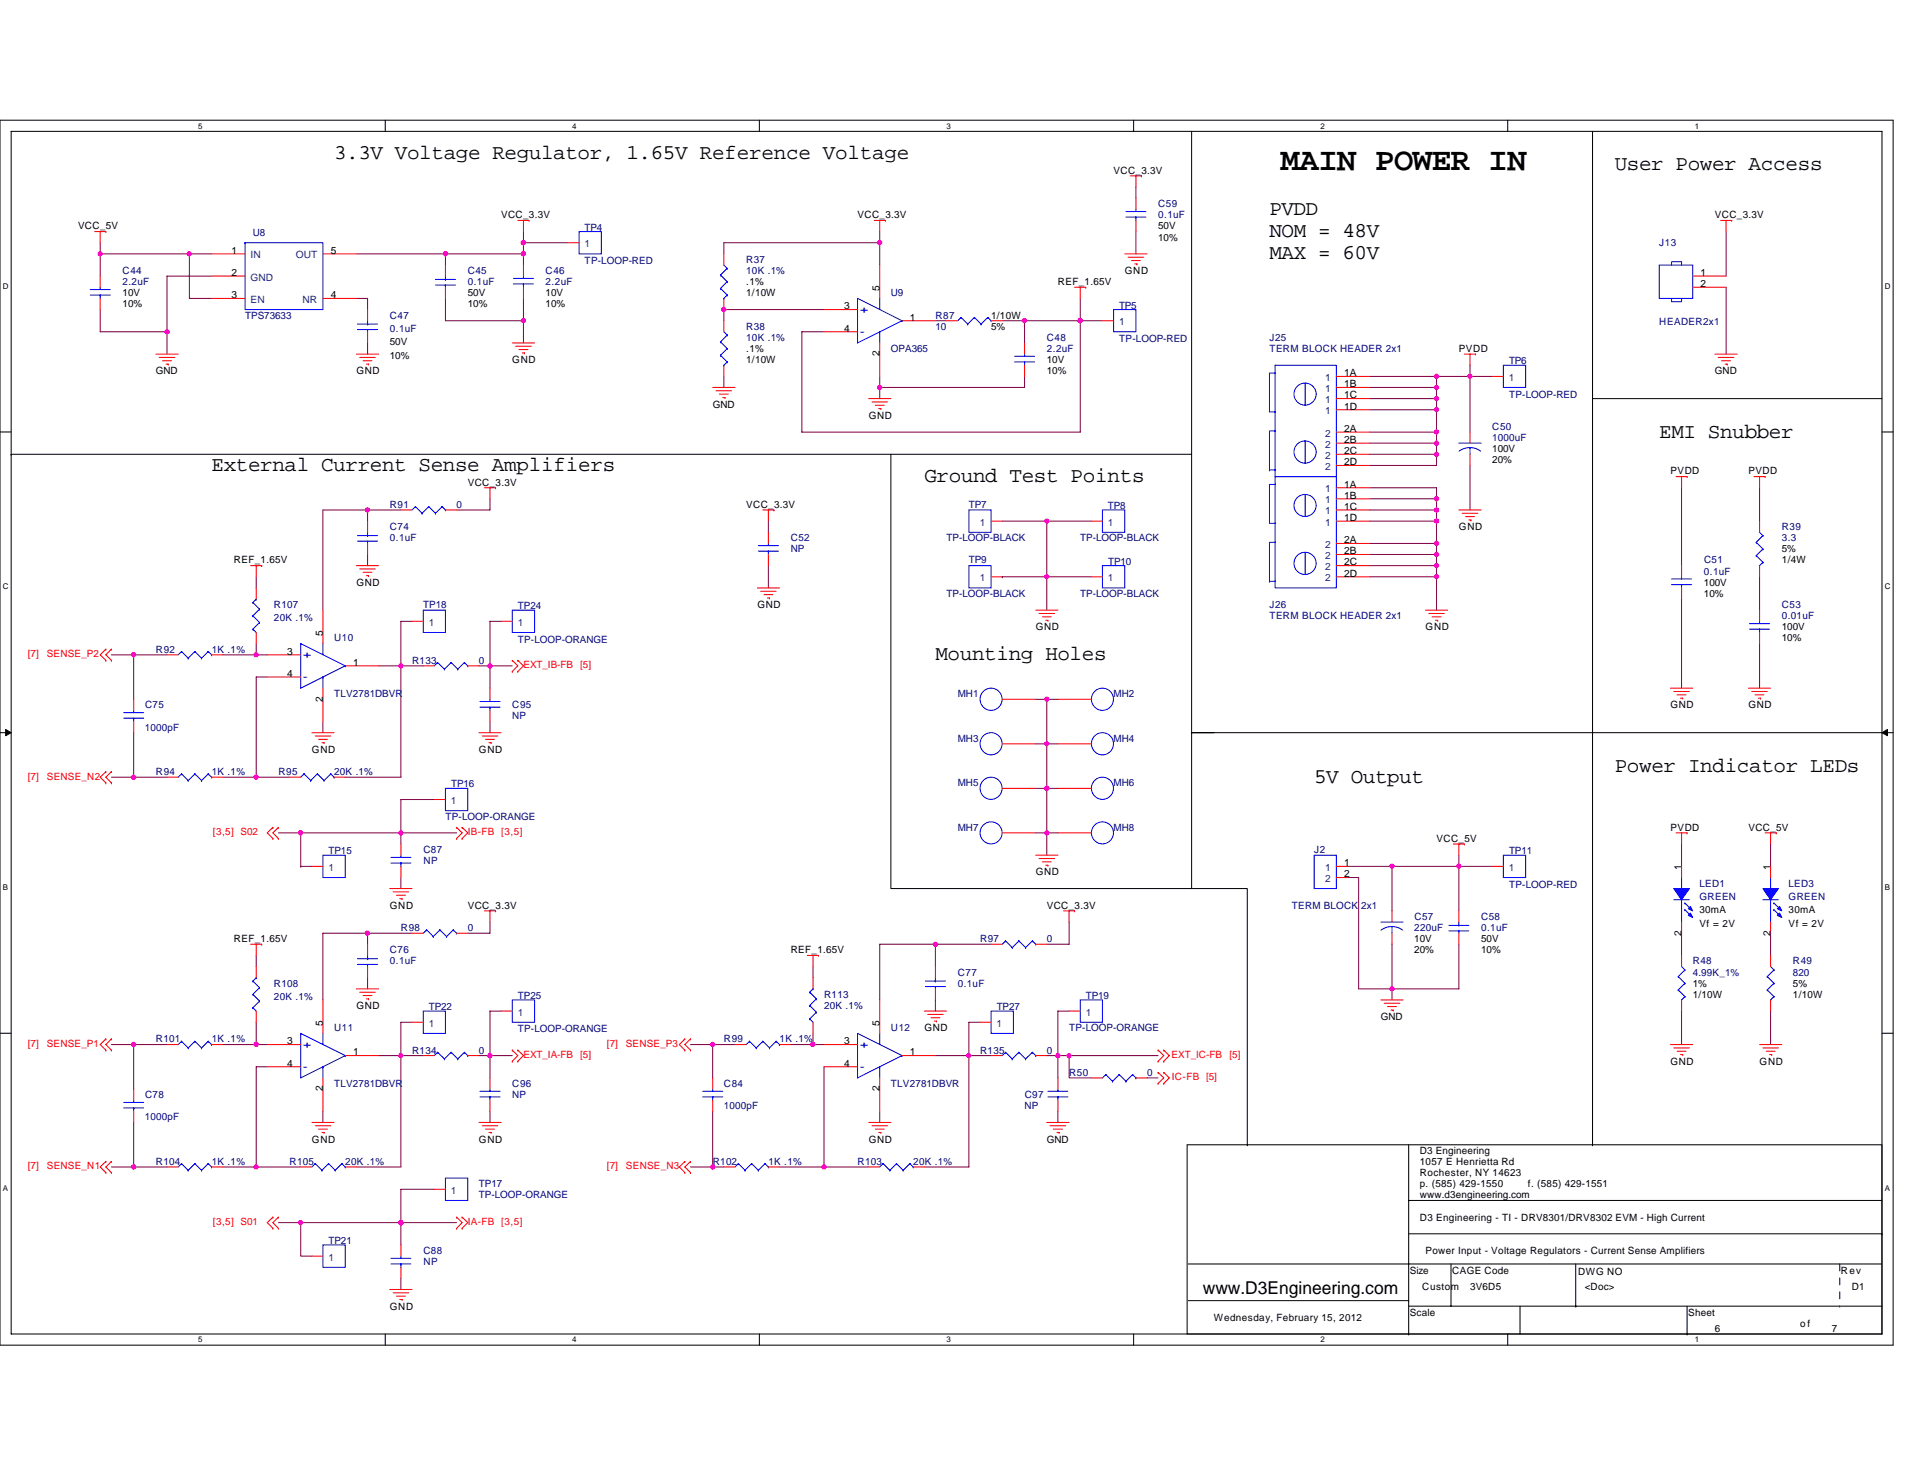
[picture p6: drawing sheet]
<svg xmlns="http://www.w3.org/2000/svg" width="279mm" height="216mm" viewBox="0 0 279 216" stroke-linecap="round" stroke-linejoin="round" font-family="sans-serif">
<path d="M0 17.5h276.4v178.9h-276.4zM1.6 19.2h273.1v175.5h-273.1z" fill="none" stroke="#000" stroke-width=".15"/>
<g fill="#fff">
<path d="M28.9 17.7h.7v1.3h-.7z"/>
<path d="M28.9 194.9h.7v1.3h-.7z"/>
</g>
<path d="M56.2 17.5v1.7M56.2 194.7v1.7" fill="none" stroke="#000" stroke-width=".15"/>
<g fill="#fff">
<path d="M83.5 17.7h.7v1.3h-.7z"/>
<path d="M83.5 194.9h.7v1.3h-.7z"/>
</g>
<path d="M110.8 17.5v1.7M110.8 194.7v1.7" fill="none" stroke="#000" stroke-width=".15"/>
<g fill="#fff">
<path d="M138.2 17.7h.6v1.3h-.6z"/>
<path d="M138.2 194.9h.6v1.3h-.6z"/>
</g>
<path d="M165.5 17.5v1.7M165.5 194.7v1.7" fill="none" stroke="#000" stroke-width=".15"/>
<g fill="#fff">
<path d="M192.8 17.7h.6v1.3h-.6z"/>
<path d="M192.8 194.9h.6v1.3h-.6z"/>
</g>
<path d="M220.1 17.5v1.7M220.1 194.7v1.7" fill="none" stroke="#000" stroke-width=".15"/>
<g fill="#fff">
<path d="M247.4 17.7h.6v1.3h-.6z"/>
<path d="M247.4 194.9h.6v1.3h-.6z"/>
<path d="M.4 41.1h.8v1.3h-.8z"/>
<path d="M275.1 41.1h.9v1.3h-.9z"/>
<path d="M.4 85h.8v1.3h-.8z"/>
<path d="M275.1 85h.9v1.3h-.9z"/>
</g>
<path d="M0 63.1h1.6M274.7 63.1h1.7" fill="none" stroke="#000" stroke-width=".15"/>
<g fill="#fff">
<path d="M.4 128.9h.8v1.3h-.8z"/>
<path d="M275.1 128.9h.8v1.3h-.8z"/>
</g>
<path d="M0 107h1.6M274.7 107h1.7" fill="none" stroke="#000" stroke-width=".15"/>
<path d="M.8 106.5l.8 .5-.8 .4zM274.7 107l.8-.5v.9z" fill="#000" stroke="#000" stroke-width=".15"/>
<g fill="#fff">
<path d="M.4 172.8h.8v1.3h-.8z"/>
<path d="M275.1 172.8h.8v1.3h-.8z"/>
</g>
<g fill="none" stroke="#000" stroke-width=".15">
<path d="M173.9 19.2v110.5M232.5 19.2v87.8h-58.6h3.3M232.5 58.2h42.2M1.6 66.3h.1M1.6 66.3h172.3M130 66.3v63.4h52.1v37.4M232.5 107h42.2M232.5 107h.1M232.5 107v60.1M0 150.8h1.6M274.7 150.8h1.7M173.3 167.1h101.4v27.6h-101.4z"/>
<path d="M182.1 167.1h.1M205.6 175.2h69.1M205.6 167.1v27.6M232.5 167.1h.1M173.5 189.9h32.1M173.5 184.5h101.2M205.6 190.7h69.1M205.6 194.7h.1M205.6 180.1h69.1M211.8 184.5v6.2M221.9 190.7v4M230 190.7h.1"/>
<path d="M230 184.5v6.2M246.3 194.7h.1M246.3 190.7v4M274.7 180.1h.1"/>
</g>
<g fill="none" stroke="#800040" stroke-width=".15">
<path d="M14.6 35.4v1.7M14.6 37.1v3.2M14.6 37.1h13v6.5h3.3M27.6 37.1h3.3M52 37.1h24.4M65 37.1v1.6M76.4 33.8v1.6M76.4 37.1v1.6M76.4 35.4h6.5M76.4 35.4v1.7M128.4 35.4h-22.7v1.7M128.4 35.4v3.3"/>
<path d="M128.4 33.8v1.6M165.8 27.3v1.6M165.8 33.8v3.3M252 33.8v6.5M14.6 45.2v3.2h9.8M24.4 48.4v3.3M30.9 40.3h-6.5v8.1M52 43.6h1.7v1.6M53.7 50.1v1.6M65 43.6v3.2h11.4M76.4 46.8v3.3M76.4 43.6v3.2"/>
<path d="M105.7 54.9v1.7M120.3 45.2h-14.6v1.6M128.4 54.9v1.7M128.4 56.6v1.6M136.5 46.8h1.7M149.6 46.8v3.3M149.6 54.9v1.7h-21.2M157.7 43.6v3.2h-11.4M160.9 46.8h-3.2v16.3h-40.6v-14.7h3.2M200 54.9h9.7M200 56.6h9.7M200 58.2h9.7"/>
<path d="M200 59.8h9.7M209.7 54.9h4.9v8.2M209.7 54.9v1.7M209.7 56.6v1.6M209.7 58.2v1.6M209.7 59.8v3.3M214.6 53.3v1.6h3.2M252 41.9v9.8M53.7 74.4h4.8M53.7 74.4h-6.6v14.7M53.7 74.4v1.7M71.5 72.8v1.6h-4.8"/>
<path d="M112.2 76.1v1.6M146.3 76.1h6.5M152.8 76.1h6.5M152.8 76.1v8.1M200 63.1h9.7M200 64.7h9.7M200 66.3h9.7M200 71.2h9.7v1.6M200 72.8h9.7M200 74.4h9.7M200 76.1h9.7M200 79.3h9.7"/>
<path d="M209.7 66.3v1.6h-9.7M209.7 63.1v1.6M209.7 72.8v1.6M209.7 74.4v1.7M209.7 76.1v3.2M209.7 79.3v1.6M209.7 64.7v1.6M214.6 67.9v6.5M245.5 71.2v11.4M256.9 71.2v4.9M16.3 95.6h3.2M19.5 95.6v6.5"/>
<path d="M19.5 95.6h4.9M32.5 95.6h4.9M37.4 95.6h1.6M37.4 94v1.6M37.4 84.2v1.6M39 98.8h-1.6v14.7M53.7 80.9v1.7M55.3 97.2h3.2M58.5 97.2v16.3h-8.1M58.5 97.2h3.3M60.2 90.7h-1.7v6.5M69.9 97.2h1.6v3.3"/>
<path d="M73.2 90.7h-1.7v6.5h3.3M112.2 82.6v3.2M146.3 84.2h.1M146.3 84.2h6.5M152.8 84.2h6.5M152.8 84.2v4.9M200 80.9h9.7M200 82.6h9.7M200 84.2h9.7M209.7 84.2v4.9M209.7 80.9v1.7M209.7 82.6v1.6"/>
<path d="M245.5 87.5v13M256.9 84.2v4.9M256.9 94v6.5M16.3 113.5h3.2M19.5 107v6.5M19.5 113.5h4.9M32.5 113.5h4.9M37.4 113.5h4.9M47.1 105.3v1.7M63.4 116.7h-4.9v4.9M71.5 105.3v1.7M151.2 102.1h1.6"/>
<path d="M151.2 115.1h1.6M151.2 108.6h1.6M152.8 102.1h1.6M152.8 102.1v6.5M152.8 115.1v6.5M152.8 108.6v6.5M152.8 115.1h1.6M152.8 108.6h1.6M37.4 139.5v1.6M40.6 121.6h3.3M43.9 126.5h.1M43.9 121.6v4.9"/>
<path d="M43.9 121.6h14.6M43.9 126.5h1.6M53.7 136.2h-6.6v9.8M53.7 136.2v1.6M53.7 136.2h6.5M58.5 121.6h8.2M58.5 121.6v1.6M58.5 128.1v1.6M71.5 134.6v1.6h-3.2M136.5 137.8h-8.1v8.2M136.5 137.8v3.3M136.5 137.8h8.2"/>
<path d="M151.2 121.6h1.6M152.8 121.6h1.6M152.8 121.6v3.2M156.1 134.6v3.2h-3.3M196.7 128.1h1.6v16.3h4.9M196.7 126.5h6.5M203.2 126.5h9.8M203.2 137.8v6.6M203.2 126.5v6.5M213 137.8v6.6h-9.8M213 126.5v6.5M213 124.8v1.7"/>
<path d="M213 126.5h4.8M245.5 123.2v3.3M245.5 136.2v3.3M258.5 123.2v3.3M258.5 136.2v3.3M16.3 152.5h3.2M19.5 152.5h4.9M19.5 152.5v6.5M32.5 152.5h4.9M37.4 152.5h1.6M37.4 149.2v3.3M39 155.7h-1.6v14.6"/>
<path d="M53.7 142.7v1.7M55.3 154.1h3.2M58.5 154.1v16.2h-6.5M58.5 154.1h3.3M60.2 149.2h-1.7v4.9M69.9 154.1h1.6M71.5 154.1v3.3M71.5 154.1h3.3M73.2 147.6h-1.7v6.5M100.8 152.5h3.2M104 152.5h3.3M104 152.5v4.9"/>
<path d="M115.4 152.5h3.3M118.7 152.5h1.6M118.7 150.9v1.6M118.7 141.1v1.6M120.3 155.7v14.6M136.5 154.1h4.9M136.5 146v1.6M141.4 154.1v16.2h-6.5M141.4 154.1h3.3M143.1 149.2h-1.7v4.9M152.8 154.1h1.6M154.4 154.1v3.3"/>
<path d="M154.4 154.1h1.7v3.3h3.2M154.4 154.1h.1M156.1 147.6h-1.7v6.5M156.1 154.1h13M167.4 157.4h1.7M203.2 144.4v1.6M245.5 147.6v4.9M258.5 147.6v4.9M16.3 170.3h3.2M19.5 170.3h4.9M19.5 163.9v6.4M32.5 170.3h4.9"/>
<path d="M37.4 170.3h6.5M40.6 178.5h3.3M43.9 178.5v4.9h1.6M43.9 178.5h14.6M47.1 162.2v1.7M58.5 178.5v3.2M58.5 178.5h8.2M63.4 173.6h-4.9v4.9M71.5 162.2v1.7M100.8 170.3h3.2M104 170.3h1.7M104 162.2v8.1"/>
<path d="M113.8 170.3h6.5M120.3 170.3h6.5M128.4 162.2v1.7M154.4 162.2v1.7M58.5 186.6v1.6"/>
</g>
<g fill="none" stroke="#f00" stroke-width=".15">
<path d="M13.8 33.8h1.7M14.6 33.8v1.6M15.5 33.8h.1M30.9 37.1h4.9M47.1 37.1h4.9M65 38.7v1.6M75.6 32.2h1.6M76.4 32.2v1.6M76.4 38.7v1.6M77.2 32.2h.1M82.9 35.4h1.6M105.7 37.1v1.6"/>
<path d="M127.6 32.2h1.6M128.4 32.2v1.6M128.4 38.7v4.9M129.2 32.2h.1M164.2 37.1h3.2M164.7 37.5h2.3M165 25.7h1.6M165.2 38h1.3M165.7 38.5h.3M165.8 25.7v1.6M165.8 28.9v1.7M165.8 32.2v1.6"/>
<path d="M166 38.5h.1M166.6 25.7h.1M251.2 32.2h1.6M252 32.2v1.6M252.8 32.2h.1M14.6 40.3v1.6M14.6 43.6v1.6M22.8 51.7h3.2M23.2 52.2h2.3M23.7 52.7h1.3M24.2 53.1h.4M24.6 53.1h.1"/>
<path d="M30.9 40.3h4.9M30.9 43.6h4.9M47.1 43.6h4.9M52 51.7h3.3M52.5 52.2h2.3M53 52.7h1.3M53.5 53.1h.3M53.7 45.2v1.6M53.7 48.4v1.7M53.8 53.1h.1M65 41.9v1.7M74.8 50.1h3.2"/>
<path d="M75.3 50.5h2.3M75.8 51h1.3M76.2 51.5h.4M76.4 41.9v1.7M76.6 51.5h.1M104 56.6h3.3M104.5 57h2.3M105 57.5h1.3M105.5 58h.3M105.7 43.6v1.6M105.7 46.8v1.6M105.7 53.3v1.6"/>
<path d="M105.8 58h.1M120.3 48.4h4.9M120.3 45.2h4.9M126.8 58.2h3.2M127.3 58.7h2.3M127.8 59.2h1.3M128.3 59.6h.3M128.4 50.1v4.8M128.6 59.6h.1M131.7 46.8h4.8M138.2 46.8h1.6M144.7 46.8h1.6"/>
<path d="M149.6 50.1v1.6M149.6 53.3v1.6M156.9 41.9h1.6M157.7 41.9v1.7M158.5 41.9h.1M160.9 46.8h1.7M195.1 54.9h4.9M195.1 56.6h4.9M195.1 58.2h4.9M195.1 59.8h4.9M213.8 51.7h1.6M214.6 51.7v1.6"/>
<path d="M215.4 51.7h.1M217.8 54.9h1.7M247.1 41.9h4.9M247.1 40.3h4.9M250.3 51.7h3.3M250.8 52.2h2.3M251.3 52.7h1.3M251.8 53.1h.3M252.1 53.1h.1M53.7 76.1v1.6M53.7 79.3v1.6M58.5 74.4h1.7"/>
<path d="M65 74.4h1.7M70.7 71.2h1.6M71.5 71.2v1.6M72.3 71.2h.1M111.4 74.4h1.6M112.2 74.4v1.7M112.2 77.7v1.6M113 74.4h.1M144.7 76.1h1.6M159.3 76.1h1.6M195.1 71.2h4.9M195.1 74.4h4.9"/>
<path d="M195.1 63.1h4.9M195.1 64.7h4.9M195.1 66.3h4.9M195.1 67.9h4.9M195.1 76.1h4.9M195.1 72.8h4.9M195.1 79.3h4.9M213 74.4h3.2M213.4 74.9h2.3M213.9 75.4h1.3M214.4 75.9h.3M214.6 63.1v1.6"/>
<path d="M214.6 66.3v1.6M214.7 75.9h.1M244.7 69.6h1.6M245.5 69.6v1.6M246.3 69.6h.1M256 69.6h1.7M256.9 69.6v1.6M256.9 76.1v1.6M257.7 69.6h.1M15.5 94.8h.1M15.5 96.4h.1M15.5 94.8l-.9 .8 .9 .8"/>
<path d="M16.3 94.8h.1M16.3 96.4h.1M16.3 94.8l-.8 .8 .8 .8M24.4 95.6h1.6M30.9 95.6h1.6M36.6 82.6h1.6M37.4 82.6v1.6M37.4 85.8v1.7M37.4 92.3v1.7M38.2 82.6h.1M39 98.8h4.9M39 95.6h4.9"/>
<path d="M47.1 89.1v4.9M50.4 97.2h4.9M52 82.6h3.3M52.5 83.1h2.3M53 83.5h1.3M53.5 84h.3M53.8 84h.1M60.2 90.7h1.6M61.8 97.2h1.6M68.3 97.2h1.6M73.2 90.7h1.6M74.8 98h.1"/>
<path d="M74.8 96.4h.1M74.8 96.4l.8 .8-.8 .8M75.6 98h.1M75.6 96.4h.1M75.6 96.4l.8 .8-.8 .8M110.6 85.8h3.2M111 86.3h2.3M111.5 86.8h1.3M112 87.3h.3M112.2 80.9v1.7M112.3 87.3h.1M144.7 84.2h1.6"/>
<path d="M151.2 89.1h3.2M151.7 89.6h2.2M152.2 90h1.3M152.7 90.6h.3M153 90.6h.1M159.3 84.2h1.6M195.1 82.6h4.9M195.1 84.2h4.9M195.1 80.9h4.9M208.1 89.1h3.2M208.6 89.6h2.2M209.1 90h1.3"/>
<path d="M209.5 90.6h.4M209.9 90.6h.1M245.5 82.6v1.6M245.5 85.8v1.7M256.9 82.6v1.6M256.9 89.1v1.6M256.9 92.3v1.7M15.5 112.6h.1M15.5 114.3h.1M15.5 112.6l-.9 .9 .9 .8M16.3 112.6h.1M16.3 114.3h.1"/>
<path d="M16.3 112.6l-.8 .9 .8 .8M19.5 102.1v1.6M19.5 105.3v1.7M24.4 113.5h1.6M30.9 113.5h1.6M42.3 113.5h1.6M45.5 107h3.3M46 107.4h2.3M46.5 107.9h1.3M47 108.4h.3M47.1 100.5v4.8M47.3 108.4h.1"/>
<path d="M48.8 113.5h1.6M63.4 116.7h1.6M69.9 107h3.3M70.4 107.4h2.3M70.9 107.9h1.3M71.4 108.4h.3M71.5 100.5v1.6M71.5 103.7v1.6M71.7 108.4h.1M146.3 108.6h4.9M146.3 115.1h4.9M146.3 102.1h4.9"/>
<path d="M154.4 108.6h4.9M154.4 115.1h4.9M154.4 102.1h4.9M243.8 100.5h3.3M244.3 100.9h2.3M244.8 101.4h1.3M245.3 101.9h.3M245.6 101.9h.1M255.2 100.5h3.3M255.7 100.9h2.3M256.2 101.4h1.3M256.7 101.9h.3"/>
<path d="M257 101.9h.1M36.6 137.8h1.6M37.4 137.8v1.7M38.2 137.8h.1M39.8 120.8h.1M39.8 122.4h.1M39.8 120.8l-.8 .8 .8 .8M40.6 120.8h.1M40.6 122.4h.1M40.6 120.8l-.8 .8 .8 .8M45.5 126.5h1.6M53.7 137.8v1.7"/>
<path d="M56.9 129.7h3.3M57.4 130.2h2.3M57.9 130.7h1.3M58.4 131.2h.3M58.5 123.2v1.6M58.5 126.5v1.6M58.7 131.2h.1M60.2 136.2h1.6M66.7 122.4h.1M66.7 120.8h.1M66.7 120.8l.8 .8-.8 .8M66.7 136.2h1.6"/>
<path d="M67.5 122.4h.1M67.5 120.8h.1M67.5 120.8l.8 .8-.8 .8M70.7 133h1.6M71.5 133v1.6M72.3 133h.1M117.9 139.5h1.6M118.7 139.5v1.6M119.5 139.5h.1M144.7 137.8h1.6M146.3 121.6h4.9M151.2 124.8h3.2"/>
<path d="M151.2 137.8h1.6M151.7 125.3h2.2M152.2 125.8h1.3M152.7 126.3h.3M153 126.3h.1M154.4 121.6h4.9M155.3 133h1.6M156.1 133v1.6M156.9 133h.1M195.1 126.5h1.6M195.1 128.1h1.6M203.2 133v1.6"/>
<path d="M203.2 136.2v1.6M212.2 123.2h1.6M213 123.2v1.6M213 133v1.6M213 136.2v1.6M213.8 123.2h.1M217.8 126.5h1.7M244.7 121.6h1.6M245.5 121.6v1.6M245.5 126.5v1.6M245.5 134.6v1.6M245.5 139.5v1.6"/>
<path d="M246.3 121.6h.1M257.7 121.6h1.6M258.5 121.6v1.6M258.5 126.5v1.6M258.5 134.6v1.6M258.5 139.5v1.6M259.3 121.6h.1M15.5 151.7h.1M15.5 153.3h.1M15.5 151.7l-.9 .8 .9 .8M16.3 151.7h.1M16.3 153.3h.1"/>
<path d="M16.3 151.7l-.8 .8 .8 .8M19.5 159v1.6M24.4 152.5h1.6M30.9 152.5h1.6M37.4 141.1v1.6M37.4 147.6v1.6M39 152.5h4.9M39 155.7h4.9M47.1 146v4.9M47.1 157.4v4.8M50.4 154.1h4.9M52 144.4h3.3"/>
<path d="M52.5 144.8h2.3M53 145.3h1.3M53.5 145.8h.3M53.7 141.1v1.6M53.8 145.8h.1M60.2 149.2h1.6M61.8 154.1h1.6M68.3 154.1h1.6M71.5 157.4v1.6M73.2 147.6h1.6M74.8 154.9h.1M74.8 153.3h.1"/>
<path d="M74.8 153.3l.8 .8-.8 .8M75.6 154.9h.1M75.6 153.3h.1M75.6 153.3l.8 .8-.8 .8M100 151.7h.1M100 153.3h.1M100 151.7l-.8 .8 .8 .8M100.8 151.7h.1M100.8 153.3h.1M100.8 151.7l-.8 .8 .8 .8M104 157.4v1.6M107.3 152.5h1.6"/>
<path d="M113.8 152.5h1.6M118.7 142.7v1.7M118.7 149.2v1.7M120.3 152.5h4.9M120.3 155.7h4.9M128.4 146v4.9M128.4 157.4v4.8M131.7 154.1h4.8M134.9 147.6h3.3M135.4 148.1h2.3M135.9 148.6h1.3M136.4 149.1h.3"/>
<path d="M136.5 141.1v1.6M136.5 144.4v1.6M136.7 149.1h.1M143.1 149.2h1.6M144.7 154.1h1.6M151.2 154.1h1.6M154.4 157.4v1.6M156.1 147.6h1.6M159.3 157.4h1.6M165.8 157.4h1.6M169.1 154.9h.1M169.1 153.3h.1"/>
<path d="M169.1 158.2h.1M169.1 156.5h.1M169.1 153.3l.8 .8-.8 .8M169.1 156.5l.8 .9-.8 .8M169.9 154.9h.1M169.9 153.3h.1M169.9 158.2h.1M169.9 156.5h.1M169.9 153.3l.8 .8-.8 .8M169.9 156.5l.8 .9-.8 .8M201.6 146h3.2M202.1 146.5h2.2"/>
<path d="M202.5 146.9h1.4M203.1 147.4h.3M203.4 147.4h.1M243.8 152.5h3.3M244.3 153h2.3M244.8 153.5h1.3M245.3 153.9h.3M245.5 146v1.6M245.6 153.9h.1M256.9 152.5h3.2M257.3 153h2.3M257.8 153.5h1.3"/>
<path d="M258.3 153.9h.3M258.5 146v1.6M258.6 153.9h.1M15.5 169.5h.1M15.5 171.2h.1M15.5 169.5l-.9 .8 .9 .9M16.3 169.5h.1M16.3 171.2h.1M16.3 169.5l-.8 .8 .8 .9M19.5 162.2v1.7M24.4 170.3h1.6M30.9 170.3h1.6"/>
<path d="M39.8 177.7h.1M39.8 179.3h.1M39.8 177.7l-.8 .8 .8 .8M40.6 177.7h.1M40.6 179.3h.1M40.6 177.7l-.8 .8 .8 .8M43.9 170.3h1.6M45.5 163.9h3.3M46 164.3h2.3M46.5 164.8h1.3M47 165.3h.3M47.3 165.3h.1"/>
<path d="M50.4 170.3h1.6M63.4 173.6h1.6M66.7 179.3h.1M66.7 177.7h.1M66.7 177.7l.8 .8-.8 .8M67.5 179.3h.1M67.5 177.7h.1M67.5 177.7l.8 .8-.8 .8M69.9 163.9h3.3M70.4 164.3h2.3M70.9 164.8h1.3M71.4 165.3h.3"/>
<path d="M71.5 160.6v1.6M71.7 165.3h.1M100 169.5h.1M100 171.2h.1M100 169.5l-.8 .8 .8 .9M100.8 169.5h.1M100.8 171.2h.1M100.8 169.5l-.8 .8 .8 .9M104 160.6v1.6M105.7 170.3h1.6M112.2 170.3h1.6M126.8 163.9h3.2"/>
<path d="M126.8 170.3h1.6M127.3 164.3h2.3M127.8 164.8h1.3M128.3 165.3h.3M128.6 165.3h.1M133.3 170.3h1.6M152.8 163.9h3.3M153.3 164.3h2.3M153.8 164.8h1.3M154.3 165.3h.3M154.4 160.6v1.6M154.6 165.3h.1"/>
<path d="M45.5 183.4h1.6M56.9 188.2h3.3M57.4 188.7h2.3M57.9 189.2h1.3M58.4 189.7h.3M58.5 181.7v1.7M58.5 185v1.6M58.7 189.7h.1"/>
</g>
<path d="M268.6 184.5v6.2M268.6 190.7h.1" fill="none" stroke="#fff" stroke-width=".15" stroke-dasharray="1 1 1 1 1 1 1 1"/>
<path d="M268.6 184.5v6.2M268.6 190.7h.1" fill="none" stroke="#000" stroke-width=".15" stroke-dasharray="1 1 1 1 1 1 1 1"/>
<g fill="none" stroke="#00f" stroke-width=".15">
<path d="M35.8 35.4h11.3v9.8h-11.3zM35.8 35.4h.1M84.5 33.8h3.3v3.3h-3.3zM105.7 38.7l.5 .5M106.2 39.2h.1M106.2 39.2l-1 1M164.4 31.7h2.9M164.4 30.9h2.9M165.8 30.6v.3M165.8 31.7h.1M165.8 31.7v.5M242.2 38.7h4.9v4.9h-4.9z"/>
<path d="M244 38.7v-.5h1.5v.5M13.2 43.1h2.9M13.2 42.3h2.9M14.6 41.9v.4M14.6 43.1h.1M14.6 43.1v.5M52.2 47.3h2.9M52.2 48.1h2.9M53.7 48.1v.3M53.7 47.3h.1M53.7 46.8v.5M63.6 40.8h2.9"/>
<path d="M63.6 41.6h2.9M65 41.6v.3M65 40.8h.1M65 40.3v.5M75 41.4h2.9M75 40.6h2.9M76.4 40.3v.3M76.4 41.4h.1M76.4 41.4v.5M105.2 40.2h.1M105.2 42.1h.1M105.2 49.9h.1"/>
<path d="M105.2 51.9h.1M105.2 40.2l1 .9M105.2 42.1l1 1M105.2 49.9l1 1M105.2 51.9l1 .9M105.7 43.6h.1M105.7 53.3h.1M105.7 48.4l.5 .5M106.2 41.1h.1M106.2 43.1h.1M106.2 48.9h.1M106.2 50.9h.1"/>
<path d="M106.2 52.8h.1M106.2 41.1l-1 1M106.2 43.1l-.5 .5M106.2 48.9l-1 1M106.2 50.9l-1 1M106.2 52.8l-.5 .5M125.2 43.6v6.5l6.5-3.3M125.2 43.6h.1M125.2 43.6l6.5 3.2M128.4 43.6v1.6M128.4 48.4h.1M128.4 48.4v1.7"/>
<path d="M131.7 46.8h.1M140.3 46.3h.1M140.3 46.3l-.5 .5M140.3 46.3l1 1M141.3 47.3h.1M142.2 46.3h.1M142.2 46.3l-.9 1M142.2 46.3l1 1M143.2 47.3h.1M144.2 46.3h.1M144.2 46.3l-1 1M144.2 46.3l.5 .5"/>
<path d="M144.7 46.8h.1M148.1 52.8h2.9M148.1 52h2.9M149.6 51.7v.3M149.6 52.8h.1M149.6 52.8v.5M162.6 45.2h3.2v3.2h-3.2zM186.1 53.3h9v16.3h-9zM186.1 54.5h-.8v5.6h.8M190.5 55.9v3.3M219.5 53.3h3.2v3.3h-3.2zM244 43.6v.4h1.5v-.4"/>
<path d="M52.2 78.2h2.9M52.2 79h2.9M53.7 79v.3M53.7 78.2h.1M53.7 77.7v.5M60.6 74h.1M60.6 74l-.4 .4M60.6 74l1 .9M61.6 74.9h.1M62.6 74h.1M62.6 74l-1 .9M62.6 74l1 .9"/>
<path d="M63.6 74.9h.1M64.5 74h.1M64.5 74l-.9 .9M64.5 74l.5 .4M65 74.4h.1M110.7 79.7h2.9M112.2 79.3v.4M141.4 74.4h3.3v3.3h-3.3zM160.9 74.4h3.3v3.3h-3.3zM185.3 68.6h.8M185.3 68.6h.1M186.1 62.9h-.8v5.7"/>
<path d="M186.1 69.6h9v16.2h-9zM186.1 70.7h-.8v5.7h.8M186.1 79.2h-.8v5.7M190.5 64.4v3.2M190.5 72.2v3.2M213 64.7h3.2M213 65.9a2.65 2.65 0 0 1 3.2 0M214.6 65.3v1M256.4 79.2h.1M256.4 79.2l.9 .9M256.9 77.7l.4 .5M257.3 78.2h.1"/>
<path d="M257.3 78.2l-.9 1M26.5 95.1h.1M26.5 95.1l1 1M26.5 95.1l-.5 .5M27.5 96.1h.1M28.4 95.1h.1M28.4 95.1l1 1M28.4 95.1l-.9 1M29.4 96.1h.1M30.4 95.1h.1M30.4 95.1l-1 1M30.4 95.1l.5 .5"/>
<path d="M30.9 95.6h.1M36.9 91.8h.1M36.9 89.9h.1M36.9 87.9h.1M36.9 91.8l.5 .5M36.9 89.9l1 1M36.9 87.9l1 1M37.4 87.5h.1M37.4 87.5l-.5 .4M37.9 90.9h.1M37.9 88.9h.1M37.9 90.9l-1 .9"/>
<path d="M37.9 88.9l-1 1M43.9 94v6.5l6.5-3.3M43.9 94h.1M43.9 94l6.5 3.2M47.1 94v1.6M47.1 98.8h.1M47.1 98.8v1.7M50.4 97.2h.1M61.8 89.1h3.2v3.2h-3.2zM63.9 96.7h.1M63.9 96.7l-.5 .5M63.9 96.7l1 1"/>
<path d="M64.9 97.7h.1M65.8 96.7h.1M65.8 96.7l-.9 1M65.8 96.7l1 1M66.8 97.7h.1M67.8 96.7h.1M67.8 96.7l-1 1M67.8 96.7l.5 .5M68.3 97.2h.1M74.8 89.1h3.2v3.2h-3.2zM110.7 80.5h2.9M112.2 80.5h.1"/>
<path d="M112.2 80.5v.4M141.4 82.6h3.3v3.2h-3.3zM160.9 82.6h3.3v3.2h-3.3zM185.3 84.9h.8M185.3 84.9h.1M190.5 80.6v3.3M244 85.3h2.9M244 84.5h2.9M245.5 84.2v.3M245.5 85.3h.1M245.5 85.3v.5M255.4 91.8h2.9"/>
<path d="M255.4 91h2.9M256.4 81.1h.1M256.4 81.1l.9 1M256.9 82.6h.1M256.9 90.7v.3M256.9 91.8h.1M256.9 91.8v.5M257.3 80.1h.1M257.3 82.1h.1M257.3 80.1l-.9 1M257.3 82.1l-.4 .5M18.1 104.8h2.9"/>
<path d="M18.1 104h2.9M19.5 103.7v.3M19.5 104.8h.1M19.5 104.8v.5M26.5 113h.1M26.5 113l-.5 .5M26.5 113l1 .9M27.5 113.9h.1M28.4 113h.1M28.4 113l-.9 .9M28.4 113l1 .9M29.4 113.9h.1"/>
<path d="M30.4 113h.1M30.4 113l-1 .9M30.4 113l.5 .5M30.9 113.5h.1M44.4 113h.1M44.4 113l-.5 .5M44.4 113l1 .9M45.4 113.9h.1M46.3 113h.1M46.3 113l-.9 .9M46.3 113l1 .9M47.3 113.9h.1"/>
<path d="M48.3 113h.1M48.3 113l-1 .9M48.3 113l.5 .5M48.8 113.5h.1M65 115.1h3.3v3.2h-3.3zM70.1 103.2h2.9M70.1 102.4h2.9M71.5 102.1v.3M71.5 103.2h.1M71.5 103.2v.5M47.1 124.8h3.3v3.3h-3.3zM52.2 140h2.9"/>
<path d="M53.7 140h.1M53.7 139.5v.5M57.1 126h2.9M57.1 125.2h2.9M58.5 124.8v.4M58.5 126h.1M58.5 126v.5M62.3 135.7h.1M62.3 135.7l-.5 .5M62.3 135.7l.9 1M63.2 136.7h.1M64.2 135.7h.1"/>
<path d="M64.2 135.7l-1 1M64.2 135.7l1 1M65.2 136.7h.1M66.2 135.7h.1M66.2 135.7l-1 1M66.2 135.7l.5 .5M66.7 136.2h.1M146.8 137.4h.1M146.8 137.4l-.5 .4M146.8 137.4l1 .9M147.8 138.3h.1M148.7 137.4h.1"/>
<path d="M148.7 137.4l-.9 .9M148.7 137.4l1 .9M149.7 138.3h.1M150.7 137.4h.1M150.7 137.4l-1 .9M150.7 137.4l.5 .4M151.2 137.8h.1M191.8 124.8h3.3v4.9h-3.3zM201.6 134.6h3.2M201.6 135.8a2.65 2.65 0 0 1 3.2 0M203.2 135.3v.9M211.5 135.1h2.9"/>
<path d="M211.5 135.9h2.9M213 135.9v.3M213 135.1h.1M213 134.6v.5M219.5 124.8h3.2v3.3h-3.2zM244.3 131.3h2.3M245.5 128.1v1.6M245.5 134.6h.1M245.5 131.3v3.3M246 131.8h.1M246 132.8h.1M246 131.8l.9 1"/>
<path d="M246 132.8l.9 1M257.3 131.3h2.3M258.5 128.1v1.6M258.5 134.6h.1M258.5 131.3v3.3M259 131.8h.1M259 132.8h.1M259 131.8l.9 1M259 132.8l.9 1M26.5 152h.1M26.5 152l-.5 .5M26.5 152l1 1"/>
<path d="M27.5 153h.1M28.4 152h.1M28.4 152l-.9 1M28.4 152l1 1M29.4 153h.1M30.4 152h.1M30.4 152l-1 1M30.4 152l.5 .5M30.9 152.5h.1M36.9 147.1h.1M36.9 145.2h.1M36.9 143.2h.1"/>
<path d="M36.9 147.1l.5 .5M36.9 145.2l1 .9M36.9 143.2l1 1M37.4 142.7h.1M37.4 142.7l-.5 .5M37.9 146.1h.1M37.9 144.2h.1M37.9 146.1l-1 1M37.9 144.2l-1 1M43.9 150.9v6.5l6.5-3.3M43.9 150.9h.1M43.9 150.9l6.5 3.2"/>
<path d="M47.1 150.9v1.6M47.1 155.7h.1M47.1 155.7v1.7M50.4 154.1h.1M52.2 140.8h2.9M53.7 140.8v.3M61.8 147.6h3.2v3.3h-3.2zM63.9 153.6h.1M63.9 153.6l-.5 .5M63.9 153.6l1 1M64.9 154.6h.1M65.8 153.6h.1"/>
<path d="M65.8 153.6l-.9 1M65.8 153.6l1 1M66.8 154.6h.1M67.8 153.6h.1M67.8 153.6l-1 1M67.8 153.6l.5 .5M68.3 154.1h.1M70.1 159.3h2.9M71.5 159v.3M74.8 146h3.2v3.2h-3.2zM102.6 159.3h2.9M104 159v.3"/>
<path d="M109.4 152h.1M109.4 152l-.5 .5M109.4 152l1 1M110.4 153h.1M111.4 152h.1M111.4 152l-1 1M111.4 152l.9 1M112.3 153h.1M113.3 152h.1M113.3 152l-1 1M113.3 152l.5 .5M113.8 152.5h.1"/>
<path d="M118.2 148.7h.1M118.2 146.8h.1M118.2 144.8h.1M118.2 148.7l.5 .5M118.2 146.8l1 1M118.2 144.8l1 1M118.7 144.4h.1M118.7 144.4l-.5 .4M119.2 147.8h.1M119.2 145.8h.1M119.2 147.8l-1 .9M119.2 145.8l-1 1"/>
<path d="M125.2 150.9v6.5l6.5-3.3M125.2 150.9h.1M125.2 150.9l6.5 3.2M128.4 150.9v1.6M128.4 155.7h.1M128.4 155.7v1.7M131.7 154.1h.1M135.1 143.2h2.9M135.1 144h2.9M136.5 144v.4M136.5 143.2h.1M136.5 142.7v.5"/>
<path d="M144.7 147.6h3.2v3.3h-3.2zM146.8 153.6h.1M146.8 153.6l-.5 .5M146.8 153.6l1 1M147.8 154.6h.1M148.7 153.6h.1M148.7 153.6l-.9 1M148.7 153.6l1 1M149.7 154.6h.1M150.7 153.6h.1M150.7 153.6l-1 1M150.7 153.6l.5 .5"/>
<path d="M151.2 154.1h.1M153 159.3h2.9M154.4 159v.3M157.7 146h3.2v3.2h-3.2zM161.4 156.9h.1M161.4 156.9l-.5 .5M161.4 156.9l1 .9M162.4 157.8h.1M163.4 156.9h.1M163.4 156.9l-1 .9M163.4 156.9l1 .9M164.4 157.8h.1"/>
<path d="M165.3 156.9h.1M165.3 156.9l-.9 .9M165.3 156.9l.5 .5M165.8 157.4h.1M245 142.6h.1M245 144.5h.1M245 142.6l1 .9M245 144.5l1 1M245.5 146h.1M245.5 141.1l.5 .5M246 141.6h.1M246 143.5h.1"/>
<path d="M246 145.5h.1M246 141.6l-1 1M246 143.5l-1 1M246 145.5l-.5 .5M258 142.6h.1M258 144.5h.1M258 142.6l1 .9M258 144.5l1 1M258.5 146h.1M258.5 141.1l.5 .5M259 141.6h.1M259 143.5h.1"/>
<path d="M259 145.5h.1M259 141.6l-1 1M259 143.5l-1 1M259 145.5l-.5 .5M18.1 161.7h2.9M18.1 160.9h2.9M19.5 160.6v.3M19.5 161.7h.1M19.5 161.7v.5M26.5 169.9h.1M26.5 169.9l-.5 .4M26.5 169.9l1 .9"/>
<path d="M27.5 170.8h.1M28.4 169.9h.1M28.4 169.9l-.9 .9M28.4 169.9l1 .9M29.4 170.8h.1M30.4 169.9h.1M30.4 169.9l-1 .9M30.4 169.9l.5 .4M30.9 170.3h.1M46 169.9h.1M46 169.9l-.5 .4M46 169.9l1 .9"/>
<path d="M47 170.8h.1M48 169.9h.1M48 169.9l-1 .9M48 169.9l.9 .9M48.9 170.8h.1M49.9 169.9h.1M49.9 169.9l-1 .9M49.9 169.9l.5 .4M50.4 170.3h.1M65 172h3.3v3.2h-3.3zM70.1 160.1h2.9M71.5 160.1h.1"/>
<path d="M71.5 160.1v.5M102.6 160.1h2.9M104 160.1h.1M104 160.1v.5M107.8 169.9h.1M107.8 169.9l-.5 .4M107.8 169.9l1 .9M108.8 170.8h.1M109.7 169.9h.1M109.7 169.9l-.9 .9M109.7 169.9l1 .9M110.7 170.8h.1"/>
<path d="M111.7 169.9h.1M111.7 169.9l-1 .9M111.7 169.9l.5 .4M112.2 170.3h.1M128.9 169.9h.1M128.9 169.9l-.5 .4M128.9 169.9l1 .9M129.9 170.8h.1M130.9 169.9h.1M130.9 169.9l-1 .9M130.9 169.9l.9 .9M131.8 170.8h.1"/>
<path d="M132.8 169.9h.1M132.8 169.9l-1 .9M132.8 169.9l.5 .4M133.3 170.3h.1M153 160.1h2.9M154.4 160.1h.1M154.4 160.1v.5M47.1 181.7h3.3v3.3h-3.3zM57.1 184.5h2.9M57.1 183.7h2.9M58.5 183.4v.3M58.5 184.5h.1"/>
<path d="M58.5 184.5v.5"/>
<circle cx="190.5" cy="57.5" r="1.61"/>
<circle cx="190.5" cy="66" r="1.62"/>
<circle cx="190.5" cy="73.8" r="1.61"/>
<circle cx="190.5" cy="82.2" r="1.62"/>
<circle cx="144.7" cy="102.1" r="1.61"/>
<circle cx="144.7" cy="108.6" r="1.61"/>
<circle cx="144.7" cy="115.1" r="1.61"/>
<circle cx="160.9" cy="102.1" r="1.61"/>
<circle cx="160.9" cy="108.6" r="1.61"/>
<circle cx="160.9" cy="115.1" r="1.61"/>
<circle cx="144.7" cy="121.6" r="1.61"/>
<circle cx="160.9" cy="121.6" r="1.61"/>
</g>
<g fill="#00f" stroke="#00f" stroke-width=".15">
<path d="M244.3 129.7h2.3l-1.1 1.6z" fill-rule="evenodd"/>
<path d="M246.8 133.3l.3 .6-.7-.3z" fill-rule="evenodd"/>
<path d="M246.8 132.3l.3 .7-.7-.3z" fill-rule="evenodd"/>
<path d="M257.3 129.7h2.3l-1.1 1.6z" fill-rule="evenodd"/>
<path d="M259.4 133.6l.4-.3 .3 .6z" fill-rule="evenodd"/>
<path d="M259.4 132.7l.4-.4 .3 .7z" fill-rule="evenodd"/>
</g>
<g fill="#f0f" stroke="#f0f" stroke-width=".15">
<circle cx="37.4" cy="170.3" r=".32"/>
<circle cx="37.4" cy="152.5" r=".32"/>
<circle cx="19.5" cy="152.5" r=".32"/>
<circle cx="53.6" cy="136.2" r=".32"/>
<circle cx="19.5" cy="170.3" r=".32"/>
<circle cx="37.4" cy="113.5" r=".32"/>
<circle cx="37.4" cy="95.6" r=".32"/>
<circle cx="19.5" cy="113.5" r=".32"/>
<circle cx="19.5" cy="95.6" r=".32"/>
<circle cx="27.6" cy="37" r=".32"/>
<circle cx="76.4" cy="46.8" r=".32"/>
<circle cx="214.6" cy="54.9" r=".32"/>
<circle cx="24.4" cy="48.4" r=".32"/>
<circle cx="14.6" cy="37" r=".32"/>
<circle cx="212.9" cy="126.4" r=".32"/>
<circle cx="203.2" cy="126.4" r=".32"/>
<circle cx="203.2" cy="144.3" r=".32"/>
<circle cx="76.4" cy="35.4" r=".31"/>
<circle cx="105.7" cy="45.2" r=".32"/>
<circle cx="128.4" cy="35.4" r=".31"/>
<circle cx="157.7" cy="46.8" r=".32"/>
<circle cx="128.4" cy="56.6" r=".32"/>
<circle cx="152.8" cy="84.2" r=".31"/>
<circle cx="152.8" cy="76.1" r=".31"/>
<circle cx="209.7" cy="84.2" r=".31"/>
<circle cx="209.7" cy="54.9" r=".32"/>
<circle cx="209.7" cy="56.6" r=".32"/>
<circle cx="209.7" cy="58.2" r=".32"/>
<circle cx="209.7" cy="59.8" r=".31"/>
<circle cx="209.7" cy="63.1" r=".32"/>
<circle cx="209.7" cy="66.3" r=".32"/>
<circle cx="209.7" cy="72.8" r=".32"/>
<circle cx="209.7" cy="74.4" r=".32"/>
<circle cx="209.7" cy="76.1" r=".31"/>
<circle cx="209.7" cy="79.3" r=".32"/>
<circle cx="209.7" cy="80.9" r=".32"/>
<circle cx="209.7" cy="82.6" r=".32"/>
<circle cx="120.3" cy="170.3" r=".32"/>
<circle cx="104" cy="170.3" r=".32"/>
<circle cx="118.7" cy="152.5" r=".32"/>
<circle cx="104" cy="152.5" r=".32"/>
<circle cx="136.5" cy="137.8" r=".32"/>
<circle cx="152.8" cy="108.6" r=".31"/>
<circle cx="152.8" cy="102.1" r=".32"/>
<circle cx="152.8" cy="121.6" r=".32"/>
<circle cx="149.5" cy="46.8" r=".32"/>
<circle cx="53.6" cy="74.4" r=".32"/>
<circle cx="152.8" cy="115.1" r=".32"/>
<circle cx="76.4" cy="37" r=".32"/>
<circle cx="65" cy="37" r=".32"/>
<circle cx="58.5" cy="154.1" r=".32"/>
<circle cx="141.4" cy="154.1" r=".32"/>
<circle cx="58.5" cy="97.2" r=".32"/>
<circle cx="43.9" cy="121.6" r=".32"/>
<circle cx="58.5" cy="121.6" r=".32"/>
<circle cx="58.5" cy="178.5" r=".32"/>
<circle cx="209.7" cy="64.7" r=".32"/>
<circle cx="43.9" cy="178.5" r=".32"/>
<circle cx="71.5" cy="97.2" r=".32"/>
<circle cx="71.5" cy="154.1" r=".32"/>
<circle cx="154.4" cy="154.1" r=".32"/>
<circle cx="156" cy="154.1" r=".32"/>
</g>
<text font-size="4.7" x="186.9" y="24.7">MAIN POWER IN</text>
<g font-size="3.1">
<text x="48.8" y="23.2">3.3V Voltage Regulator, 1.65V Reference Voltage</text>
<text x="235.7" y="24.9">User Power Access</text>
<text x="185.3" y="34.6">NOM = 48V</text>
<text x="185.3" y="31.4">PVDD</text>
<text x="185.3" y="37.9">MAX = 60V</text>
<text x="242.2" y="63.9">EMI Snubber</text>
<text x="30.9" y="68.7">External Current Sense Amplifiers</text>
<text x="134.9" y="70.4">Ground Test Points</text>
<text x="136.5" y="96.4">Mounting Holes</text>
<text x="235.7" y="112.6">Power Indicator LEDs</text>
<text x="191.8" y="114.3">5V Output</text>
</g>
<text font-size="2.6" x="175.6" y="188.9">www.D3Engineering.com</text>
<g font-size="1.5">
<text x="162.6" y="25.4">VCC_3.3V</text>
<text x="11.4" y="33.5">VCC_5V</text>
<text x="73.2" y="31.9">VCC_3.3V</text>
<text x="125.2" y="31.9">VCC_3.3V</text>
<text x="169.1" y="33.5">50V</text>
<text x="169.1" y="35.1">10%</text>
<text x="250.3" y="31.9">VCC_3.3V</text>
<text x="33.8" y="37">1</text>
<text x="33.8" y="40.3">2</text>
<text x="48.3" y="37">5</text>
<text x="108.9" y="41.6">.1%</text>
<text x="154.4" y="41.6">REF_1.65V</text>
<text x="164.2" y="40">GND</text>
<text x="248.2" y="40.3">1</text>
<text x="248.2" y="41.9">2</text>
<text x="17.9" y="43.2">10V</text>
<text x="17.9" y="44.9">10%</text>
<text x="33.8" y="43.5">3</text>
<text x="48.3" y="43.5">4</text>
<text x="68.3" y="43.2">50V</text>
<text x="68.3" y="44.9">10%</text>
<text x="79.7" y="43.2">10V</text>
<text x="79.7" y="44.9">10%</text>
<text x="108.9" y="43.2">1/10W</text>
<text x="123.2" y="45.2">3</text>
<text x="128.4" y="42.4" transform="rotate(-90 128.4 42.4)">5</text>
<text x="132.8" y="46.8">1</text>
<text x="144.7" y="46.5">1/10W</text>
<text x="56.9" y="50.4">50V</text>
<text x="56.9" y="52.3">10%</text>
<text x="74.8" y="53">GND</text>
<text x="108.9" y="51.4">.1%</text>
<text x="108.9" y="53">1/10W</text>
<text x="123.2" y="48.4">4</text>
<text x="128.4" y="52" transform="rotate(-90 128.4 52)">2</text>
<text x="144.7" y="48.1">5%</text>
<text x="152.8" y="53">10V</text>
<text x="213" y="51.4">PVDD</text>
<text x="22.8" y="54.6">GND</text>
<text x="52" y="54.6">GND</text>
<text x="104" y="59.5">GND</text>
<text x="152.8" y="54.6">10%</text>
<text x="196.2" y="54.9">1A</text>
<text x="196.2" y="56.5">1B</text>
<text x="196.2" y="58.2">1C</text>
<text x="196.2" y="59.8">1D</text>
<text x="250.3" y="54.6">GND</text>
<text x="126.8" y="61.1">GND</text>
<text x="196.2" y="63.1">2A</text>
<text x="196.2" y="64.7">2B</text>
<text x="217.8" y="66">100V</text>
<text x="68.3" y="70.9">VCC_3.3V</text>
<text x="196.2" y="66.3">2C</text>
<text x="196.2" y="67.9">2D</text>
<text x="196.2" y="71.2">1A</text>
<text x="217.8" y="67.6">20%</text>
<text x="243.8" y="69.3">PVDD</text>
<text x="255.2" y="69.3">PVDD</text>
<text x="108.9" y="74.1">VCC_3.3V</text>
<text x="196.2" y="72.8">1B</text>
<text x="196.2" y="74.4">1C</text>
<text x="196.2" y="76.1">1D</text>
<text x="213" y="77.4">GND</text>
<text x="34.1" y="82.3">REF_1.65V</text>
<text x="196.2" y="79.3">2A</text>
<text x="196.2" y="80.9">2B</text>
<text x="196.2" y="82.5">2C</text>
<text x="260.1" y="80.6">5%</text>
<text x="260.1" y="82.3">1/4W</text>
<text x="52" y="85.5">GND</text>
<text x="110.6" y="88.8">GND</text>
<text x="196.2" y="84.2">2D</text>
<text x="248.7" y="85.5">100V</text>
<text x="248.7" y="87.1">10%</text>
<text x="41.9" y="95.6">3</text>
<text x="47.1" y="92.8" transform="rotate(-90 47.1 92.8)">5</text>
<text x="151.2" y="92">GND</text>
<text x="208.1" y="92">GND</text>
<text x="260.1" y="92">100V</text>
<text x="260.1" y="93.6">10%</text>
<text x="41.9" y="98.8">4</text>
<text x="51.5" y="97.2">1</text>
<text x="47.1" y="102.4" transform="rotate(-90 47.1 102.4)">2</text>
<text x="243.8" y="103.4">GND</text>
<text x="255.2" y="103.4">GND</text>
<text x="45.5" y="109.9">GND</text>
<text x="69.9" y="109.9">GND</text>
<text x="209.7" y="122.9">VCC_5V</text>
<text x="243.8" y="121.3">PVDD</text>
<text x="255.2" y="121.3">VCC_5V</text>
<text x="151.2" y="127.8">GND</text>
<text x="196.2" y="126.4">1</text>
<text x="196.2" y="128.1">2</text>
<text x="245.4" y="127" transform="rotate(-90 245.4 127)">1</text>
<text x="258.4" y="127" transform="rotate(-90 258.4 127)">1</text>
<text x="34.1" y="137.5">REF_1.65V</text>
<text x="56.9" y="132.7">GND</text>
<text x="68.3" y="132.7">VCC_3.3V</text>
<text x="152.8" y="132.7">VCC_3.3V</text>
<text x="206.5" y="137.5">10V</text>
<text x="216.2" y="137.5">50V</text>
<text x="245.4" y="136.6" transform="rotate(-90 245.4 136.6)">2</text>
<text x="248.1" y="133.3">30mA</text>
<text x="248.1" y="135.3">Vf = 2V</text>
<text x="258.4" y="136.6" transform="rotate(-90 258.4 136.6)">2</text>
<text x="261.1" y="133.3">30mA</text>
<text x="261.1" y="135.3">Vf = 2V</text>
<text x="115.4" y="139.1">REF_1.65V</text>
<text x="206.5" y="139.1">20%</text>
<text x="216.2" y="139.1">10%</text>
<text x="47.1" y="149.7" transform="rotate(-90 47.1 149.7)">5</text>
<text x="52" y="147.3">GND</text>
<text x="128.4" y="149.7" transform="rotate(-90 128.4 149.7)">5</text>
<text x="201.6" y="148.9">GND</text>
<text x="247.1" y="144">1%</text>
<text x="247.1" y="145.7">1/10W</text>
<text x="261.7" y="144">5%</text>
<text x="261.7" y="145.7">1/10W</text>
<text x="41.9" y="155.7">4</text>
<text x="41.9" y="152.5">3</text>
<text x="51.5" y="154.1">1</text>
<text x="123.2" y="155.7">4</text>
<text x="123.2" y="152.5">3</text>
<text x="132.8" y="154.1">1</text>
<text x="134.9" y="150.5">GND</text>
<text x="243.8" y="155.4">GND</text>
<text x="256.9" y="155.4">GND</text>
<text x="47.1" y="159.3" transform="rotate(-90 47.1 159.3)">2</text>
<text x="128.4" y="159.3" transform="rotate(-90 128.4 159.3)">2</text>
<text x="45.5" y="166.8">GND</text>
<text x="69.9" y="166.8">GND</text>
<text x="126.8" y="166.8">GND</text>
<text x="152.8" y="166.8">GND</text>
<text x="207.3" y="168.4">D3 Engineering</text>
<text x="207.3" y="170.1">1057 E Henrietta Rd</text>
<text x="207.3" y="171.7">Rochester, NY 14623</text>
<text x="207.3" y="173.3">p. (585) 429-1550</text>
<text x="223" y="173.3">f. (585) 429-1551</text>
<text x="207.3" y="174.9">www.d3engineering.com</text>
<text x="207.3" y="178.2">D3 Engineering - TI - DRV8301/DRV8302 EVM - High Current</text>
<text x="205.8" y="186">Size</text>
<text x="208.1" y="183">Power Input - Voltage Regulators - Current Sense Amplifiers</text>
<text x="212" y="186">CAGE Code</text>
<text x="268.7" y="186">R ev</text>
<text x="56.9" y="191.2">GND</text>
<text x="207.6" y="188.3">Custom</text>
<text x="214.6" y="188.3">3V6D5</text>
<text x="230.4" y="186.1">DWG NO</text>
<text x="231.3" y="188.3">&lt;Doc&gt;</text>
<text x="270.3" y="188.3">D1</text>
<text x="177.2" y="192.8">Wednesday, February 15, 2012</text>
<text x="205.8" y="192.2">Scale</text>
<text x="246.4" y="192.2">Sheet</text>
<text x="250.3" y="194.4">6</text>
<text x="262.8" y="193.8">of</text>
<text x="267.4" y="194.4">7</text>
</g>
<g font-size="1.5" fill="#000080">
<text x="36.9" y="34.5">U8</text>
<text x="85.3" y="33.7">TP4</text>
<text x="169.1" y="30.2">C59</text>
<text x="169.1" y="31.9">0.1uF</text>
<text x="242.2" y="35.9">J13</text>
<text x="17.9" y="40">C44</text>
<text x="17.9" y="41.6">2.2uF</text>
<text x="68.3" y="41.6">0.1uF</text>
<text x="68.3" y="40">C45</text>
<text x="79.7" y="40">C46</text>
<text x="79.7" y="41.6">2.2uF</text>
<text x="85.3" y="38.5">TP-LOOP-RED</text>
<text x="108.9" y="40">10K .1%</text>
<text x="108.9" y="38.4">R37</text>
<text x="35.8" y="46.5">TPS73633</text>
<text x="56.9" y="46.5">C47</text>
<text x="130" y="43.2">U9</text>
<text x="136.5" y="46.5">R87</text>
<text x="163.4" y="45">TP5</text>
<text x="242.2" y="47.5">HEADER2x1</text>
<text x="56.9" y="48.5">0.1uF</text>
<text x="108.9" y="49.7">10K .1%</text>
<text x="108.9" y="48.1">R38</text>
<text x="130" y="51.4">OPA365</text>
<text x="136.5" y="48.1">10</text>
<text x="152.8" y="49.7">C48</text>
<text x="152.8" y="51.4">2.2uF</text>
<text x="163.4" y="49.9">TP-LOOP-RED</text>
<text x="185.3" y="49.7">J25</text>
<text x="185.3" y="51.4">TERM BLOCK HEADER 2x1</text>
<text x="220.3" y="53.2">TP6</text>
<text x="220.3" y="58">TP-LOOP-RED</text>
<text x="217.8" y="62.8">C50</text>
<text x="217.8" y="64.4">1000uF</text>
<text x="56.9" y="74.1">R91</text>
<text x="56.9" y="77.4">C74</text>
<text x="66.7" y="74.1">0</text>
<text x="141.4" y="74.1">TP7</text>
<text x="161.7" y="74.3">TP8</text>
<text x="260.1" y="77.4">R39</text>
<text x="56.9" y="79">0.1uF</text>
<text x="115.4" y="79">C52</text>
<text x="115.4" y="80.6">NP</text>
<text x="138.2" y="79">TP-LOOP-BLACK</text>
<text x="141.4" y="82.3">TP9</text>
<text x="157.7" y="79">TP-LOOP-BLACK</text>
<text x="161.8" y="82.4">TP10</text>
<text x="248.7" y="83.9">0.1uF</text>
<text x="248.8" y="82.3">C51</text>
<text x="260.1" y="79">3.3</text>
<text x="40" y="88.8">R107</text>
<text x="61.8" y="88.8">TP18</text>
<text x="75.6" y="88.9">TP24</text>
<text x="138.2" y="87.1">TP-LOOP-BLACK</text>
<text x="157.7" y="87.1">TP-LOOP-BLACK</text>
<text x="185.3" y="88.8">J26</text>
<text x="260.1" y="88.8">C53</text>
<text x="22.8" y="95.3">R92</text>
<text x="30.9" y="95.3">1K .1%</text>
<text x="40" y="90.7">20K .1%</text>
<text x="48.8" y="93.6">U10</text>
<text x="75.6" y="93.8">TP-LOOP-ORANGE</text>
<text x="185.3" y="90.4">TERM BLOCK HEADER 2x1</text>
<text x="260.1" y="90.4">0.01uF</text>
<text x="48.8" y="101.8">TLV2781DBVR</text>
<text x="60.2" y="96.9">R133</text>
<text x="69.9" y="96.9">0</text>
<text x="139.8" y="101.8">MH1</text>
<text x="162.6" y="101.8">MH2</text>
<text x="21.1" y="106.6">1000pF</text>
<text x="21.2" y="103.4">C75</text>
<text x="74.8" y="103.4">C95</text>
<text x="74.8" y="105">NP</text>
<text x="22.8" y="113.2">R94</text>
<text x="30.9" y="113.2">1K .1%</text>
<text x="40.6" y="113.2">R95</text>
<text x="48.8" y="113.2">20K .1%</text>
<text x="139.8" y="108.3">MH3</text>
<text x="162.6" y="108.3">MH4</text>
<text x="65" y="119.7">TP-LOOP-ORANGE</text>
<text x="65.8" y="114.9">TP16</text>
<text x="139.8" y="114.8">MH5</text>
<text x="162.6" y="114.8">MH6</text>
<text x="48" y="124.7">TP15</text>
<text x="61.8" y="124.5">C87</text>
<text x="139.8" y="121.3">MH7</text>
<text x="162.6" y="121.3">MH8</text>
<text x="191.9" y="124.5">J2</text>
<text x="220.3" y="124.7">TP11</text>
<text x="61.8" y="126.2">NP</text>
<text x="220.3" y="129.6">TP-LOOP-RED</text>
<text x="248.1" y="129.4">LED1</text>
<text x="248.1" y="131.4">GREEN</text>
<text x="261.1" y="129.4">LED3</text>
<text x="261.1" y="131.4">GREEN</text>
<text x="58.5" y="135.9">R98</text>
<text x="68.3" y="135.9">0</text>
<text x="143.1" y="137.5">R97</text>
<text x="152.8" y="137.5">0</text>
<text x="188.6" y="132.7">TERM BLOCK 2x1</text>
<text x="206.5" y="135.9">220uF</text>
<text x="206.5" y="134.3">C57</text>
<text x="216.2" y="135.9">0.1uF</text>
<text x="216.2" y="134.3">C58</text>
<text x="56.9" y="139.1">C76</text>
<text x="56.9" y="140.8">0.1uF</text>
<text x="139.8" y="142.4">C77</text>
<text x="247.1" y="142.4">4.99K_1%</text>
<text x="247.1" y="140.8">R48</text>
<text x="261.7" y="140.8">R49</text>
<text x="261.7" y="142.4">820</text>
<text x="40" y="144">R108</text>
<text x="40" y="146">20K .1%</text>
<text x="62.6" y="147.4">TP22</text>
<text x="75.6" y="145.8">TP25</text>
<text x="120.3" y="145.7">R113</text>
<text x="120.3" y="147.3">20K .1%</text>
<text x="139.8" y="144">0.1uF</text>
<text x="145.5" y="147.4">TP27</text>
<text x="158.5" y="145.8">TP19</text>
<text x="22.8" y="152.2">R101</text>
<text x="30.9" y="152.2">1K .1%</text>
<text x="48.8" y="150.5">U11</text>
<text x="60.2" y="153.8">R134</text>
<text x="69.9" y="153.8">0</text>
<text x="75.6" y="150.7">TP-LOOP-ORANGE</text>
<text x="105.7" y="152.2">R99</text>
<text x="113.8" y="152.2">1K .1%</text>
<text x="130" y="150.5">U12</text>
<text x="143.1" y="153.8">R135</text>
<text x="152.8" y="153.8">0</text>
<text x="156.1" y="150.5">TP-LOOP-ORANGE</text>
<text x="21.2" y="160.3">C78</text>
<text x="48.8" y="158.7">TLV2781DBVR</text>
<text x="74.8" y="158.7">C96</text>
<text x="74.8" y="160.3">NP</text>
<text x="105.7" y="158.7">C84</text>
<text x="105.7" y="161.9">1000pF</text>
<text x="130" y="158.7">TLV2781DBVR</text>
<text x="149.6" y="161.9">NP</text>
<text x="149.6" y="160.3">C97</text>
<text x="156.1" y="157">R50</text>
<text x="167.4" y="157">0</text>
<text x="21.1" y="163.5">1000pF</text>
<text x="22.8" y="170.1">R104</text>
<text x="30.9" y="170.1">1K .1%</text>
<text x="42.3" y="170.1">R105</text>
<text x="50.4" y="170.1">20K .1%</text>
<text x="69.9" y="173.3">TP17</text>
<text x="104" y="170.1">R102</text>
<text x="112.2" y="170.1">1K .1%</text>
<text x="125.2" y="170.1">R103</text>
<text x="133.3" y="170.1">20K .1%</text>
<text x="69.9" y="174.9">TP-LOOP-ORANGE</text>
<text x="48" y="181.6">TP21</text>
<text x="61.8" y="183">C88</text>
<text x="61.8" y="184.7">NP</text>
</g>
<g font-size="1.5" fill="#004080">
<text x="36.6" y="37.7">IN</text>
<text x="36.6" y="41">GND</text>
<text x="43.2" y="37.7">OUT</text>
<text x="85.3" y="36.1">1</text>
<text x="36.6" y="44.2">EN</text>
<text x="44.2" y="44.2">NR</text>
<text x="163.4" y="47.5">1</text>
<text x="193.4" y="55.6">1</text>
<text x="193.4" y="57.2">1</text>
<text x="193.4" y="58.8">1</text>
<text x="220.3" y="55.6">1</text>
<text x="193.4" y="60.5">1</text>
<text x="193.4" y="63.7">2</text>
<text x="193.4" y="65.3">2</text>
<text x="193.4" y="67">2</text>
<text x="193.4" y="68.6">2</text>
<text x="193.4" y="71.9">1</text>
<text x="143" y="76.7">1</text>
<text x="161.7" y="76.7">1</text>
<text x="193.4" y="73.5">1</text>
<text x="193.4" y="75.1">1</text>
<text x="193.4" y="76.7">1</text>
<text x="193.4" y="80">2</text>
<text x="193.4" y="81.6">2</text>
<text x="193.4" y="83.2">2</text>
<text x="143" y="84.9">1</text>
<text x="161.7" y="84.9">1</text>
<text x="193.4" y="84.9">2</text>
<text x="62.6" y="91.4">1</text>
<text x="75.6" y="91.4">1</text>
<text x="65.8" y="117.4">1</text>
<text x="47.9" y="127.1">1</text>
<text x="193.4" y="127.1">1</text>
<text x="193.4" y="128.8">2</text>
<text x="220.3" y="127.1">1</text>
<text x="62.6" y="149.9">1</text>
<text x="75.6" y="148.3">1</text>
<text x="145.5" y="149.9">1</text>
<text x="158.5" y="148.3">1</text>
<text x="65.8" y="174.3">1</text>
<text x="47.9" y="184">1</text>
</g>
<g font-size="1.5" fill="#00f">
<text x="125.5" y="45.7">+</text>
<text x="125.5" y="48.9">-</text>
<text x="44.2" y="99.3">-</text>
<text x="44.2" y="96.1">+</text>
<text x="44.2" y="153">+</text>
<text x="125.5" y="153">+</text>
<text x="44.2" y="156.2">-</text>
<text x="125.5" y="156.2">-</text>
</g>
<g font-size="1.5" fill="#f00">
<text x="4.1" y="95.9">[7]</text>
<text x="6.8" y="95.9">SENSE_P2</text>
<text x="76.4" y="97.5">EXT_IB-FB</text>
<text x="84.7" y="97.5">[5]</text>
<text x="4.1" y="113.8">[7]</text>
<text x="6.8" y="113.8">SENSE_N2</text>
<text x="31.1" y="121.9">[3,5] S02</text>
<text x="68.3" y="121.9">IB-FB [3,5]</text>
<text x="4.1" y="152.8">[7]</text>
<text x="6.8" y="152.8">SENSE_P1</text>
<text x="76.4" y="154.4">EXT_IA-FB</text>
<text x="84.7" y="154.4">[5]</text>
<text x="88.6" y="152.8">[7]</text>
<text x="91.4" y="152.8">SENSE_P3</text>
<text x="171" y="154.4">EXT_IC-FB</text>
<text x="179.5" y="154.4">[5]</text>
<text x="171" y="157.7">IC-FB [5]</text>
<text x="4.1" y="170.7">[7]</text>
<text x="6.8" y="170.7">SENSE_N1</text>
<text x="88.6" y="170.7">[7]</text>
<text x="91.4" y="170.7">SENSE_N3</text>
<text x="31.1" y="178.8">[3,5] S01</text>
<text x="68.3" y="178.8">IA-FB [3,5]</text>
</g>
<g font-size="1.2">
<text x="28.9" y="18.8">5</text>
<text x="83.5" y="18.8">4</text>
<text x="138.2" y="18.8">3</text>
<text x="192.8" y="18.8">2</text>
<text x="247.4" y="18.8">1</text>
<text x=".4" y="42.1">D</text>
<text x="275.1" y="42.1">D</text>
<text x=".4" y="86">C</text>
<text x="275.1" y="86">C</text>
<text x=".4" y="129.9">B</text>
<text x="275.1" y="129.9">B</text>
<text x=".4" y="173.8">A</text>
<text x="275.1" y="173.8">A</text>
<text x="28.9" y="196">5</text>
<text x="83.5" y="196">4</text>
<text x="138.2" y="196">3</text>
<text x="192.8" y="196">2</text>
<text x="247.4" y="196">1</text>
</g>
</svg>
